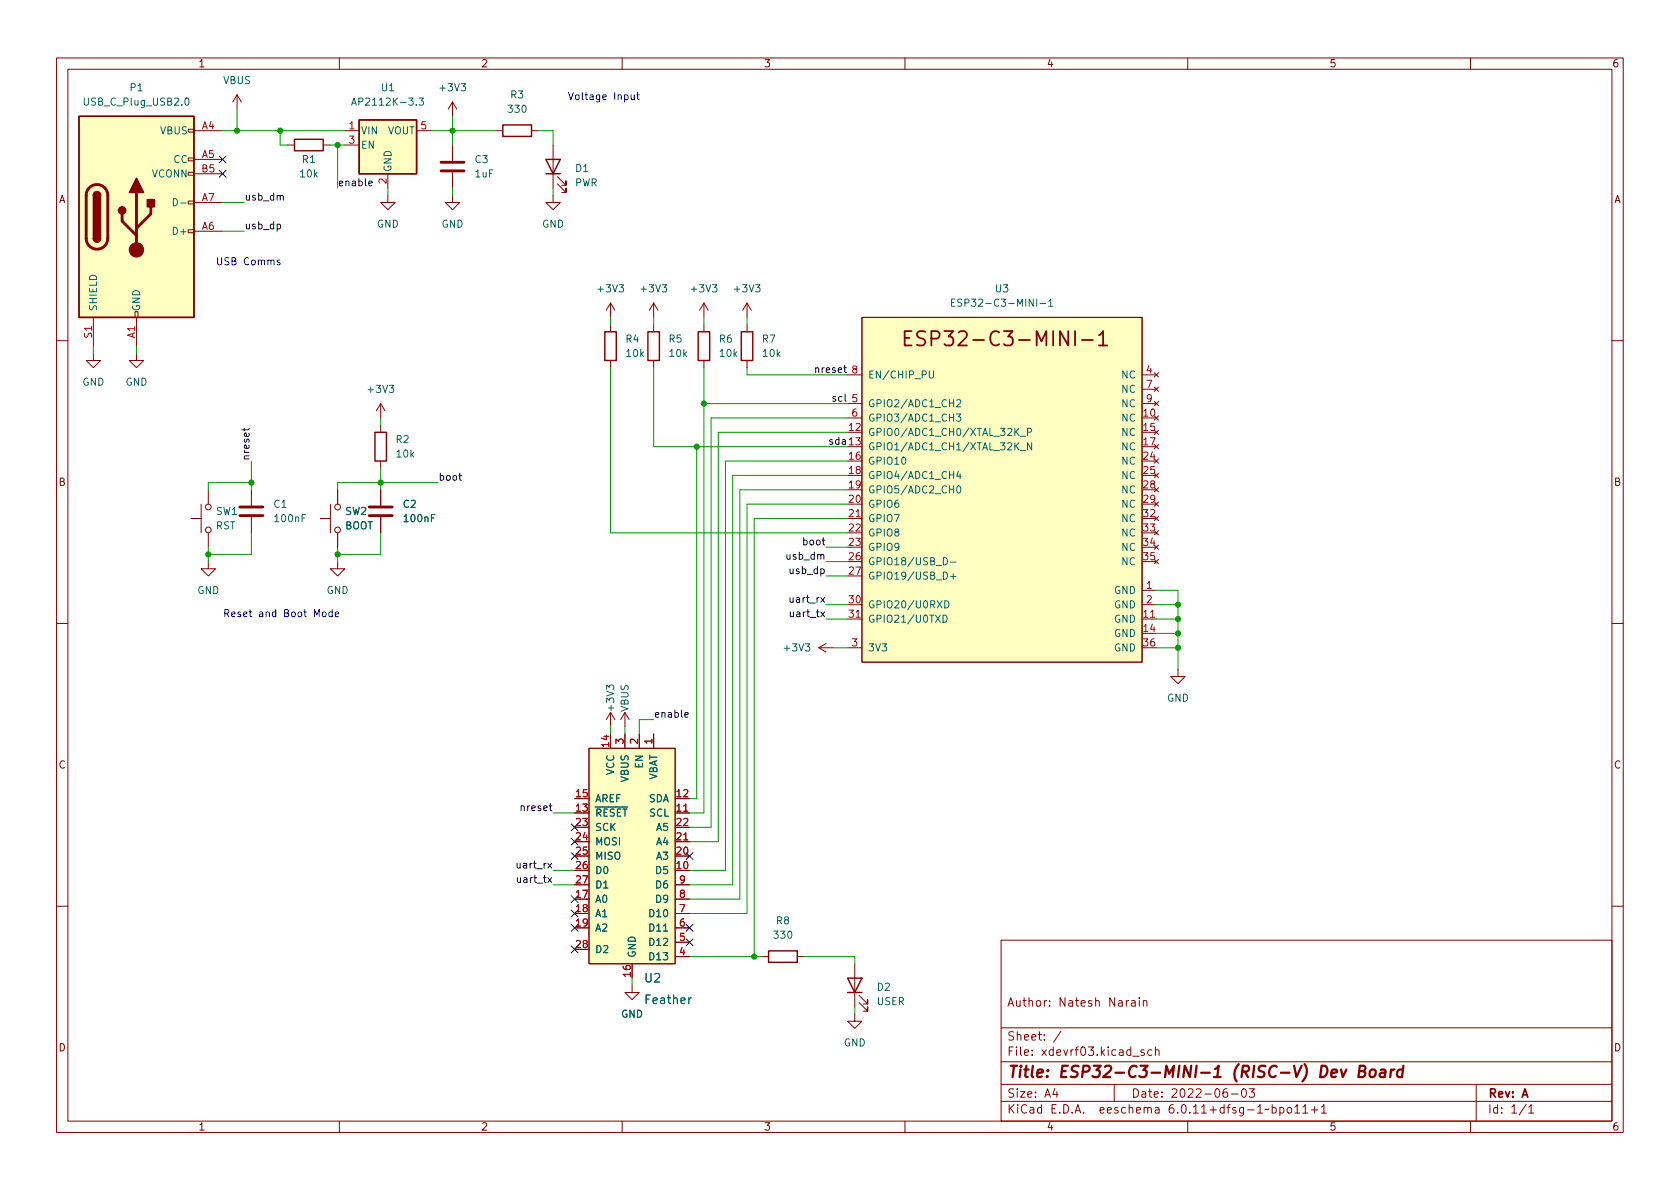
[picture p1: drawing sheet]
<svg xmlns="http://www.w3.org/2000/svg" width="297mm" height="210mm" viewBox="0 0 297 210" stroke-linecap="round" stroke-linejoin="round" font-family="sans-serif">
<g fill="none" stroke="#840000" stroke-width=".18">
<path d="M10 10.2h277v190.1h-277zM12 12.2h273v186.1h-273zM41.9 16.8l-.8 1.2M41.9 16.8v2.5M41.9 16.8l.8 1.2M60 10.2v2M80 18l-.8 1.3M80 18v2.6M80 18l.8 1.3M110 10.2v2M160 10.2v2M210 10.2v2"/>
<path d="M260 10.2v2M33.3 35.6h1v.5h-1zM33.3 30.5h1v.5h-1zM33.3 27.9h1v.5h-1zM33.3 22.9h1v.5h-1zM34.3 23.1h5.1M34.3 28.2h5.1M34.3 35.8h5.1M34.3 30.7h5.1M50.8 25.6h1.3M57.1 25.6h1.3M61 23.1h2.5"/>
<path d="M61 25.6h2.5M68.6 34.5v1.3h1.2l-1.2 1.3-1.3-1.3h1.3M68.6 30.7v2.6M73.7 23.1h2.5M80 34.5v1.3h1.3l-1.3 1.3-1.3-1.3h1.3M80 25.6v2.8M80 30.5v2.8M87.6 23.1h1.3M94 23.1h1.2M97.8 34.5v1.3h1.3l-1.3 1.3-1.3-1.3h1.3M97.8 25.6v7.7M98.6 32.5l1.5 1.5v-.7v.7h-.8"/>
<path d="M98.6 31.2l1.5 1.6v-.8v.8h-.8M16.5 56.1v5.1M23.9 55.1h.5v1h-.5zM24.1 56.1v5.1M33.3 40.6h1v.5h-1zM34.3 40.9h5.1M107.9 53.6v2.5M107.9 57.4v1.3M107.9 53.6l-.7 1.3M107.9 53.6l.8 1.3M115.6 53.6v2.5M115.6 57.4v1.3"/>
<path d="M115.6 53.6l-.8 1.3M115.6 53.6l.7 1.3M124.5 53.6l-.8 1.3M124.5 53.6v2.5M124.5 57.4v1.3M124.5 53.6l.7 1.3M132.1 53.6l-.8 1.3M132.1 53.6v2.5M132.1 57.4v1.3M132.1 53.6l.7 1.3M152.4 56.1h49.5v61h-49.5zM10 60.2h2"/>
<path d="M16.5 62.5v1.2h1.3l-1.3 1.3-1.3-1.3h1.3M24.1 62.5v1.2h1.3l-1.3 1.3-1.2-1.3h1.2M67.3 71.4v2.5M67.3 75.2v1.2M67.3 71.4l-.8 1.2M67.3 71.4l.8 1.2M107.9 63.7v1.3M115.6 63.7v1.3M124.5 63.7v1.3M132.1 63.7v1.3M149.9 73.9h2.5M149.9 76.4h2.5"/>
<path d="M149.9 79h2.5M149.9 66.3h2.5M149.9 71.4h2.5M201.9 73.9h2.6M201.9 76.4h2.6M201.9 79h2.6M201.9 66.3h2.6M201.9 71.4h2.6M201.9 68.8h2.6M204.1 73.5l.8 .8M204.1 76.1l.8 .7M204.1 78.6l.8 .8"/>
<path d="M204.1 65.9l.8 .8M204.1 68.4l.8 .8M204.1 71l.8 .7M204.9 73.5l-.8 .8M204.9 76.1l-.8 .7M204.9 78.6l-.8 .8M204.9 65.9l-.8 .8M204.9 68.4l-.8 .8M204.9 71l-.8 .7M285 60.2h2M33.8 91.7h1.8M35.6 89.1v5.1"/>
<path d="M36.8 99.3v1.3h1.3l-1.3 1.2-1.2-1.2h1.2M36.8 86.6v2.5M36.8 94.2v2.6M44.4 86.6v2.8M44.4 91.4v2.8M56.6 91.7h1.8M58.4 89.1v5.1M59.7 99.3v1.3h1.3l-1.3 1.2-1.3-1.2h1.3M59.7 86.6v2.5M59.7 94.2v2.6M67.3 81.5v1.3M67.3 86.6v2.8"/>
<path d="M67.3 91.4v2.8M149.9 91.7h2.5M149.9 81.5h2.5M149.9 84.1h2.5M149.9 86.6h2.5M149.9 89.1h2.5M149.9 94.2h2.5M149.9 96.8h2.5M149.9 99.3h2.5M201.9 91.7h2.6M201.9 81.5h2.6M201.9 84.1h2.6"/>
<path d="M201.9 86.6h2.6M201.9 89.1h2.6M201.9 94.2h2.6M201.9 96.8h2.6M201.9 99.3h2.6M204.1 81.1l.8 .8M204.1 83.7l.8 .7M204.1 86.2l.8 .8M204.1 88.8l.8 .7M204.1 91.3l.8 .8M204.1 93.8l.8 .8M204.1 96.4l.8 .7"/>
<path d="M204.1 98.9l.8 .8M204.9 81.1l-.8 .8M204.9 83.7l-.8 .7M204.9 86.2l-.8 .8M204.9 88.8l-.8 .7M204.9 91.3l-.8 .8M204.9 93.8l-.8 .8M204.9 96.4l-.8 .7M204.9 98.9l-.8 .8M10 110.2h2M144.8 114.5h2.5M144.8 114.5l1.2 .8"/>
<path d="M146 113.8l-1.2 .7M149.9 109.5h2.5M149.9 106.9h2.5M149.9 101.8h2.5M149.9 114.5h2.5M201.9 104.4h2.6M201.9 109.5h2.6M201.9 112h2.6M201.9 106.9h2.6M201.9 114.5h2.6M208.3 118.4v1.2h1.2l-1.2 1.3-1.3-1.3h1.3M285 110.2h2"/>
<path d="M104.1 132.3h15.3v38.1h-15.3zM107.9 126l-.7 1.2M107.9 126v2.5M107.9 129.8v2.5M107.9 126l.8 1.2M110.5 126l-.8 1.2M110.5 126v2.5M110.5 129.8v2.5M110.5 126l.8 1.2M113 129.8v2.5M115.6 129.8v2.5M101.6 153.9h2.5"/>
<path d="M101.6 143.8h2.5M101.6 141.2h2.5M101.6 159h2.5M101.6 151.4h2.5M101.6 148.8h2.5M101.6 146.3h2.5M101.6 156.5h2.5M119.4 153.9h2.5M119.4 143.8h2.5M119.4 141.2h2.5M119.4 159h2.5M119.4 151.4h2.5"/>
<path d="M119.4 148.8h2.5M119.4 146.3h2.5M119.4 156.5h2.5M10 160.2h2M101.6 161.5h2.5M101.6 164.1h2.5M101.6 167.9h2.5M111.8 174.2v1.3h1.2l-1.2 1.3-1.3-1.3h1.3M111.8 170.4v2.6M119.4 169.2h2.5M119.4 161.5h2.5M119.4 164.1h2.5"/>
<path d="M119.4 166.6h2.5M134.6 169.2h1.3M141 169.2h1.2M151.1 179.3v1.3h1.3l-1.3 1.3-1.2-1.3h1.2M151.1 170.4v7.6M151.9 177.3l1.5 1.5v-.8v.8h-.7M151.9 176l1.5 1.5v-.7v.7h-.7M177 166.3h108v32h-108zM185.6 177.8v.1M185.6 177v.1M285 160.2h2M60 198.3v2"/>
<path d="M110 198.3v2M160 198.3v2M177 194.8h108M177 191.8h108M177 187.8h108M177 181.8h108M182.5 186.5v.1M182.5 185.7v.1M184.6 183.8v.1M184.6 183v.1M187.6 182.4l-1.3 1.9M197 191.8v3"/>
<path d="M203.6 185.7l-.4-.1-.3 .3v.4l.2 .3h.5M204.3 195.9h.6v.9M204.3 185.8l.2-.2 .4 .1v.9M204.3 185.1v1.5M204.9 196.2l-.5 .1a.29 .29 0 0 0-.2 .2 .29 .29 0 0 0 .2 .3h.5M210 198.3v2M217.7 193.5h1.2M219.7 192.6l.2-.1a.81 .81 0 0 1 .5 .7 .81 .81 0 0 1-.3 .8h-.1a.81 .81 0 0 1-.6-.6 .81 .81 0 0 1 .3-.8zM220.9 192.5h.9l-.5 .6 .4 .1v.7l-.2 .1h-.4l-.2-.1M228.9 196.8h.9M230.4 195.8l.4-.5v1.5M230.4 196.8h.8"/>
<path d="M231.9 196.3h1.1M232.4 195.7v1.1M233.6 195.8l.5-.5v1.5M233.6 196.8h.9M260 198.3v2M261 191.8v6.5M270.3 195.8l.4-.5v1.5M270.3 196.8h.9"/>
<circle cx="36.8" cy="93.7" r=".51"/>
<circle cx="36.8" cy="89.7" r=".51"/>
<circle cx="59.7" cy="93.7" r=".51"/>
<circle cx="59.7" cy="89.7" r=".51"/>
</g>
<path d="M210.6 188.5l-.2 2-.9-2-.3 2M211.6 188.5l-.3 2M212.4 189.7h1.5M214.7 190.5h1.1M214.8 189l.7-.5-.3 2M230.7 188.2a2.32 2.32 0 0 1-.4 3" fill="none" stroke="#840000" stroke-width=".4"/>
<path d="M15.8 33.2a1.91 1.91 0 0 1 2.1-.4 1.91 1.91 0 0 1 1.1 1.7v7.7a1.91 1.91 0 0 1-1.9 1.9 1.91 1.91 0 0 1-1.9-1.9v-7.8l.2-.7zM21.6 37.8v1.3l2.5 2.6M24.1 34v10.2M26.7 36.6v1.2l-2.6 2.6M78 30.2h4M78 28.7h4M42.4 91.2h4.1M42.4 89.7h4.1M65.3 91.2h4M65.3 89.7h4" fill="none" stroke="#840000" stroke-width=".51"/>
<g fill="none" stroke="#006464" stroke-width=".18">
<path d="M32.8 17.5l.2-.2a.68 .68 0 0 1 .4 .7 .68 .68 0 0 1-.4 .6l-.2-.1-.1-.4zM72.3 17.3h.8l-.5 .5 .4 .1v.6l-.2 .1-.5-.1M73.6 18.5v.1M74.1 17.3h.8l-.5 .5 .4 .1v.6l-.2 .1-.5-.1M81.5 14.8h.8l-.4 .5 .3 .1v.5l-.1 .2-.6-.2M30.7 35.1a.64 .64 0 0 1 .7 .6 .64 .64 0 0 1-.7 .7zM31.9 35.9h1M109.5 50.4h.7l-.4 .4 .4 .2v.5l-.2 .1-.5-.1M117.1 50.4h.8l-.5 .4 .4 .2v.5l-.2 .1-.5-.1M126 50.4h.8l-.5 .4 .4 .2v.5l-.2 .1-.5-.1M133.6 50.4h.8l-.4 .4 .3 .2v.5l-.2 .1-.5-.1M182.7 52.9v1.3l-.7-1.3v1.3"/>
<path d="M183.3 52.9v1.3M183.9 53.7h1M185.4 53.3l.4-.4v1.3M185.4 54.2h.7M68.8 68.1h.8l-.4 .5 .3 .1v.6l-.1 .1-.6-.1M164.3 65.6v1l.3 .3 .3-.1 .1-.2v-1M169.1 73.2h.8l-.4 .5 .3 .1v.6l-.2 .1-.5-.1M169.2 70.8l.4-.1 .3 .3-.8 .9h.8M180.4 77.1h1M180.4 79.7h1M181.7 76.4h.6l.1-.2-.1-.3-.6-.1v1.2M182.4 78.3v1.3l-.7-1.3v1.3"/>
<path d="M54 91h-.6v1.3M76.9 91h-.6v1.3M166.8 98.6a.64 .64 0 0 1 .7 .6 .64 .64 0 0 1-.7 .7zM168.1 99.4h.9M169.3 86l.2-.1a.68 .68 0 0 1 .4 .6 .68 .68 0 0 1-.4 .7l-.2-.1-.1-.4zM169.5 83.3l-.3 .9h.7M169.8 83.8v.8M142.4 113.9h.8l-.4 .4 .3 .2v.5l-.2 .1-.5-.1M166.7 108.8a.64 .64 0 0 1 .8 .6 .64 .64 0 0 1-.8 .6zM167 106.2a.64 .64 0 0 1 .8 .7 .64 .64 0 0 1-.8 .6zM168.1 101.9h.9M168.6 101.5v.9"/>
<path d="M107.3 121.9v-.8l.4 .5 .2-.4h.5l.1 .2-.1 .5M110 142.7h1M117.3 164.7h.7M122.2 176.5h-.3l-.1 .2"/>
</g>
<g fill="#ffffc2" stroke="#ffffc2" stroke-width=".18">
<path d="M14 20.6h20.3v35.5h-20.3z"/>
<path d="M152.4 56.1h49.5v61h-49.5z"/>
<path d="M63.5 21.2h10.2v9.5h-10.2z"/>
<path d="M104.1 132.3h15.3v38.1h-15.3z"/>
</g>
<g fill="none" stroke="#840000" stroke-width=".25">
<path d="M14 20.6h20.3v35.5h-20.3zM16.5 34.5a.64 .64 0 0 1 .6-.6 .64 .64 0 0 1 .7 .6M52.1 24.6h5v2.1h-5zM63.5 21.2h10.2v9.5h-10.2zM88.9 22.1h5.1v2h-5.1zM96.5 28.2h2.6l-1.3 2.5zM96.5 30.7h2.6M16.5 42.2a.64 .64 0 0 0 .6 .6 .64 .64 0 0 0 .7-.6M106.9 58.7h2.1v5h-2.1zM114.6 58.7h2v5h-2zM123.4 58.7h2.1v5h-2.1zM131.1 58.7h2v5h-2z"/>
<path d="M66.3 76.4h2v5.1h-2zM135.9 168.1h5.1v2.1h-5.1zM149.9 173h2.5l-1.3 2.5zM149.9 175.5h2.5"/>
</g>
<g fill="#840000" stroke="#840000" stroke-width=".25">
<path d="M16.5 42.2h1.3a.64 .64 0 0 1-.7 .6 .64 .64 0 0 1-.6-.6z"/>
<path d="M16.5 34.5h1.3v7.7h-1.3z"/>
<path d="M16.7 34.1a.64 .64 0 0 1 .7-.1 .64 .64 0 0 1 .4 .5h-1.3z"/>
<path d="M24.1 31.5l1.3 2.5h-2.5z"/>
<path d="M26 35.3h1.3v1.3h-1.3z"/>
<circle cx="21.6" cy="37.2" r=".63"/>
</g>
<circle cx="24.1" cy="44.2" r="1.27" fill="#840000" stroke="#840000" stroke-width=".18"/>
<path d="M188.9 58.5v2.6l-1.5-2.6v2.6M190.1 58.5v2.6M194.3 59.3l.7-.8v2.6M191.3 60.1h1.9M194.3 61.1h1.5" fill="none" stroke="#840000" stroke-width=".32"/>
<path d="M151.4 91.4h.7M151.4 109.2h.7M203.4 109.2h.8M120.9 143.4h.7M120.9 148.5h.7" fill="none" stroke="#a90000" stroke-width=".18"/>
<g fill="none" stroke="#0f0f0f" stroke-width=".18">
<path d="M49 39.7l.4-.1 .2 .3-.1 .5h-.5M49.5 34.7l.2-.1h.3l.1 .8M65.2 32.4l.6-.1v-.2l-.4-.1-.2 .2 .1 .6h.5M43.2 75.7v.5M44 75.7l-.1 .3h-1.1M149.2 65h.5M149.4 64.6v1.1l.3 .2M149.4 69.7v1.1l.2 .2M81.1 84.1h.5M81.3 83.7v1l.3 .2M145.1 98.2l.2-.1h.3l.1 .8M145.4 95.5h.5"/>
<path d="M145.6 95.1v1.1l.3 .2M145.1 100.7l.4-.1 .2 .2-.1 .6h-.5M145.1 105.7l.7 .8M145.1 108.2l.7 .9M145.8 105.7l-.7 .8M145.8 108.2l-.7 .9M121.1 126.4l.6-.1-.1-.2-.3-.1-.2 .2v.6h.5M96.9 155.2l.6 .8M96.9 152.7l.6 .8M97.1 142.5h.5M97.3 142.1v1.1l.3 .1M97.5 155.2l-.6 .8"/>
<path d="M97.5 152.7l-.6 .8"/>
</g>
<path d="M106.6 17.2l.6-.1-.1-.3h-.3l-.2 .2v.6h.5M112.6 16.8h.4M112.7 16.3v1.1l.3 .2" fill="none" stroke="#0000c2" stroke-width=".18"/>
<g fill="none" stroke="#009600" stroke-width=".18">
<path d="M41.9 19.3v3.8M39.4 23.1h21.6M39.4 35.8h3.8M49.5 23.1v2.5h1.3M58.4 25.6h2.6M59.7 25.6v7.7M68.6 33.3v1.2M76.2 23.1h11.4M80 20.6v5M80 33.3v1.2M95.2 23.1h2.6v2.5M97.8 33.3v1.2"/>
<path d="M39.4 40.9h3.8M107.9 56.1v1.3M115.6 56.1v1.3M124.5 56.1v1.3M132.1 56.1v1.3M16.5 61.2v1.3M24.1 61.2v1.3M67.3 73.9v1.3M107.9 65v29.2h42M115.6 65v14h34.3M123.2 79v62.2h-1.3M124.5 65v78.8h-2.6"/>
<path d="M124.5 71.4h25.4M132.1 65v1.3h17.8M149.9 76.4h-22.9v72.4h-5.1M149.9 73.9h-24.2v72.4h-3.8M36.8 96.8v2.5M44.4 94.2v3.8h-7.6M44.4 85.3h-7.6v1.3M44.4 81.5v5.1M59.7 96.8v2.5M67.3 82.8v3.8M67.3 94.2v3.8h-7.6M77.5 85.3h-17.8v1.3"/>
<path d="M146 99.3h3.9M146 96.8h3.9M149.9 89.1h-17.8v72.4h-10.2M149.9 81.5h-21.6v72.4h-6.4M149.9 84.1h-20.4v72.4h-7.6M149.9 86.6h-19.1v72.4h-8.9M149.9 91.7h-16.6v77.5M146 109.5h3.9M146 101.8h3.9M146 106.9h3.9M147.3 114.5h2.6M204.5 104.4h3.8v14"/>
<path d="M204.5 109.5h3.8M204.5 106.9h3.8M204.5 114.5h3.8M204.5 112h3.8M107.9 128.5v1.3M110.5 128.5v1.3M115.6 127.2h-2.6v2.6M97.8 153.9h3.8M97.8 143.8h3.8M97.8 156.5h3.8M111.8 173v1.2M121.9 169.2h12.7"/>
<path d="M142.2 169.2h8.9v1.2M151.1 178v1.3"/>
</g>
<g fill="none" stroke="#000084" stroke-width=".18">
<path d="M38.8 27.6l1.2 1.2M38.8 30.1l1.2 1.2M40 27.6l-1.2 1.2M40 30.1l-1.2 1.2M101 158.4l1.2 1.2M101 148.2l1.2 1.2M101 145.7l1.2 1.2M101 150.8l1.2 1.2M102.2 158.4l-1.2 1.2M102.2 148.2l-1.2 1.2M102.2 145.7l-1.2 1.2M102.2 150.8l-1.2 1.2"/>
<path d="M121.3 150.8l1.2 1.2M122.5 150.8l-1.2 1.2M101 160.9l1.2 1.2M101 163.5l1.2 1.2M101 167.3l1.2 1.2M102.2 160.9l-1.2 1.2M102.2 163.5l-1.2 1.2M102.2 167.3l-1.2 1.2M121.3 163.5l1.2 1.2M121.3 166l1.2 1.2M122.5 163.5l-1.2 1.2M122.5 166l-1.2 1.2"/>
</g>
<g fill="#009600" stroke="#009600" stroke-width=".18">
<circle cx="133.3" cy="169.2" r=".46"/>
<circle cx="44.4" cy="85.3" r=".46"/>
<circle cx="36.8" cy="98" r=".46"/>
<circle cx="123.2" cy="79" r=".46"/>
<circle cx="67.3" cy="85.3" r=".46"/>
<circle cx="59.7" cy="98" r=".46"/>
<circle cx="124.5" cy="71.4" r=".46"/>
<circle cx="208.3" cy="112" r=".46"/>
<circle cx="208.3" cy="114.5" r=".46"/>
<circle cx="208.3" cy="109.5" r=".46"/>
<circle cx="208.3" cy="106.9" r=".46"/>
<circle cx="41.9" cy="23.1" r=".46"/>
<circle cx="49.5" cy="23.1" r=".46"/>
<circle cx="59.7" cy="25.6" r=".46"/>
<circle cx="80" cy="23.1" r=".46"/>
</g>
<text font-size="3.5" fill="#840000" x="159.2" y="62">ESP32-C3-MINI-1</text>
<g font-size="2.8" fill="#840000">
<text x="178" y="191.2">Title:</text>
<text x="187.3" y="191.2">ESP32-C3-MINI-1</text>
<text x="218.2" y="191.2">(RISC-V)</text>
<text x="233.9" y="191.2">Dev Board</text>
</g>
<g font-size="2.1" fill="#006464">
<text x="113.8" y="174.2">U2</text>
<text x="113.8" y="178">Feather</text>
</g>
<g font-size="2.1" fill="#840000">
<text x="178" y="178.5">Author:</text>
<text x="187.2" y="178.5">Natesh</text>
<text x="196.1" y="178.5">Narain</text>
<text x="178" y="184.5">Sheet:</text>
<text x="178" y="187.2">File:</text>
<text x="184.4" y="187.2">xdevrf03.kicad_sch</text>
<text x="178" y="197.4">KiCad</text>
<text x="178" y="194.6">Size:</text>
<text x="184.7" y="194.6">A4</text>
<text x="185.7" y="197.4">E.D.A.</text>
<text x="194.6" y="197.4">eeschema</text>
<text x="200" y="194.6">Date:</text>
<text x="207" y="197.4">6.0.11+dfsg-1~bpo11+1</text>
<text x="207" y="194.6">2022-06-03</text>
<text x="263" y="194.6">Rev:</text>
<text x="263" y="197.4">Id:</text>
<text x="267.1" y="197.4">1/1</text>
<text x="269.1" y="194.6">A</text>
</g>
<g font-size="1.8" fill="#006464">
<text x="22.8" y="16.5">P1</text>
<text x="39.4" y="15.2">VBUS</text>
<text x="67.2" y="16.5">U1</text>
<text x="77.4" y="16.5">+3V3</text>
<text x="90.1" y="17.8">R3</text>
<text x="14.5" y="19.1">USB_C_Plug_USB2.0</text>
<text x="62" y="19.1">AP2112K-3.3</text>
<text x="89.5" y="20.3">330</text>
<text x="28.2" y="24.1">VBUS</text>
<text x="30.6" y="29.2">CC</text>
<text x="53.3" y="29.2">R1</text>
<text x="63.8" y="24.1">VIN</text>
<text x="63.8" y="26.7">EN</text>
<text x="68.5" y="24.1">VOUT</text>
<text x="83.8" y="29.2">C3</text>
<text x="26.8" y="31.8">VCONN</text>
<text x="52.8" y="31.8">10k</text>
<text x="69.6" y="30.5" transform="rotate(-90 69.6 30.5)">GND</text>
<text x="83.8" y="31.8">1uF</text>
<text x="101.6" y="30.8">D1</text>
<text x="101.6" y="33.3">PWR</text>
<text x="30.3" y="41.9">D+</text>
<text x="66.6" y="40.6">GND</text>
<text x="78" y="40.6">GND</text>
<text x="95.8" y="40.6">GND</text>
<text x="105.3" y="52.1">+3V3</text>
<text x="113" y="52.1">+3V3</text>
<text x="121.8" y="52.1">+3V3</text>
<text x="129.5" y="52.1">+3V3</text>
<text x="175.8" y="52.1">U3</text>
<text x="17.5" y="55.1" transform="rotate(-90 17.5 55.1)">SHIELD</text>
<text x="25.2" y="55.1" transform="rotate(-90 25.2 55.1)">GND</text>
<text x="167.9" y="54.6">ESP32-C3-MINI-1</text>
<text x="110.5" y="61">R4</text>
<text x="110.5" y="63.5">10k</text>
<text x="118.1" y="61">R5</text>
<text x="118.1" y="63.5">10k</text>
<text x="127" y="61">R6</text>
<text x="127" y="63.5">10k</text>
<text x="134.6" y="61">R7</text>
<text x="134.6" y="63.5">10k</text>
<text x="14.5" y="68.6">GND</text>
<text x="22.1" y="68.6">GND</text>
<text x="64.7" y="69.9">+3V3</text>
<text x="153.4" y="67.3">EN/CHIP_PU</text>
<text x="198.2" y="67.3">NC</text>
<text x="198.2" y="69.9">NC</text>
<text x="153.4" y="77.5">GPIO0/ADC1_CH0/XTAL_32K_P</text>
<text x="153.4" y="72.4">GPIO2/ADC1_CH2</text>
<text x="153.4" y="74.9">GPIO3/ADC1_CH3</text>
<text x="198.2" y="74.9">NC</text>
<text x="198.2" y="77.5">NC</text>
<text x="198.2" y="72.4">NC</text>
<text x="69.9" y="78.7">R2</text>
<text x="69.9" y="81.3">10k</text>
<text x="153.4" y="80">GPIO1/ADC1_CH1/XTAL_32K_N</text>
<text x="153.4" y="82.6">GPIO10</text>
<text x="198.2" y="80">NC</text>
<text x="198.2" y="82.6">NC</text>
<text x="153.4" y="85.1">GPIO4/ADC1_CH4</text>
<text x="153.4" y="87.6">GPIO5/ADC2_CH0</text>
<text x="198.2" y="85.1">NC</text>
<text x="198.2" y="87.6">NC</text>
<text x="38.1" y="91.4">SW1</text>
<text x="38.1" y="94">RST</text>
<text x="48.3" y="90.2">C1</text>
<text x="48.3" y="92.7">100nF</text>
<text x="61" y="91.4">SW2</text>
<text x="61" y="94">BOOT</text>
<text x="71.1" y="90.2">C2</text>
<text x="71.1" y="92.7">100nF</text>
<text x="153.4" y="90.2">GPIO6</text>
<text x="153.4" y="92.7">GPIO7</text>
<text x="153.4" y="95.3">GPIO8</text>
<text x="198.2" y="90.2">NC</text>
<text x="198.2" y="92.7">NC</text>
<text x="198.2" y="95.3">NC</text>
<text x="153.4" y="97.8">GPIO9</text>
<text x="153.4" y="100.3">GPIO18/USB_D-</text>
<text x="198.2" y="97.8">NC</text>
<text x="198.2" y="100.3">NC</text>
<text x="34.8" y="105.4">GND</text>
<text x="57.7" y="105.4">GND</text>
<text x="153.4" y="102.9">GPIO19/USB_D+</text>
<text x="153.4" y="108">GPIO20/U0RXD</text>
<text x="196.9" y="105.4">GND</text>
<text x="196.9" y="108">GND</text>
<text x="153.4" y="110.5">GPIO21/U0TXD</text>
<text x="196.9" y="110.5">GND</text>
<text x="196.9" y="113">GND</text>
<text x="138.3" y="115.6">+3V3</text>
<text x="153.4" y="115.6">3V3</text>
<text x="196.9" y="115.6">GND</text>
<text x="111.5" y="126" transform="rotate(-90 111.5 126)">VBUS</text>
<text x="206.3" y="124.5">GND</text>
<text x="109" y="126.1" transform="rotate(-90 109 126.1)">+3V3</text>
<text x="109" y="137.1" transform="rotate(-90 109 137.1)">VCC</text>
<text x="114.1" y="136" transform="rotate(-90 114.1 136)">EN</text>
<text x="116.6" y="137.9" transform="rotate(-90 116.6 137.9)">VBAT</text>
<text x="105.2" y="142.2">AREF</text>
<text x="111.5" y="138.4" transform="rotate(-90 111.5 138.4)">VBUS</text>
<text x="114.6" y="142.2">SDA</text>
<text x="105.2" y="144.8">~{RESET}</text>
<text x="105.2" y="147.3">SCK</text>
<text x="105.2" y="149.9">MOSI</text>
<text x="114.7" y="144.8">SCL</text>
<text x="115.9" y="149.9">A4</text>
<text x="115.9" y="147.3">A5</text>
<text x="105.2" y="152.4">MISO</text>
<text x="105.2" y="154.9">D0</text>
<text x="115.7" y="154.9">D5</text>
<text x="115.9" y="152.4">A3</text>
<text x="105.2" y="160">A0</text>
<text x="105.2" y="157.5">D1</text>
<text x="115.7" y="160">D9</text>
<text x="115.7" y="157.5">D6</text>
<text x="105.2" y="162.6">A1</text>
<text x="105.2" y="165.1">A2</text>
<text x="114.5" y="167.6">D12</text>
<text x="114.5" y="165.1">D11</text>
<text x="114.5" y="162.6">D10</text>
<text x="136.5" y="166.4">330</text>
<text x="137.1" y="163.8">R8</text>
<text x="105.2" y="168.9">D2</text>
<text x="112.8" y="169.4" transform="rotate(-90 112.8 169.4)">GND</text>
<text x="114.5" y="170.2">D13</text>
<text x="154.9" y="175.6">D2</text>
<text x="154.9" y="178.1">USER</text>
<text x="109.7" y="180.3">GND</text>
<text x="149.1" y="185.4">GND</text>
</g>
<g font-size="1.8" fill="#840000">
<text x="35" y="12.3">1</text>
<text x="85" y="12.3">2</text>
<text x="135" y="12.3">3</text>
<text x="185" y="12.3">4</text>
<text x="235" y="12.3">5</text>
<text x="285" y="12.3">6</text>
<text x="10.4" y="36.3">A</text>
<text x="285.4" y="36.3">A</text>
<text x="10.3" y="86.3">B</text>
<text x="285.3" y="86.3">B</text>
<text x="10.3" y="136.3">C</text>
<text x="285.3" y="136.3">C</text>
<text x="10.3" y="186.3">D</text>
<text x="285.3" y="186.3">D</text>
<text x="35" y="200.3">1</text>
<text x="85" y="200.3">2</text>
<text x="135" y="200.3">3</text>
<text x="185" y="200.3">4</text>
<text x="235" y="200.3">5</text>
<text x="285" y="200.3">6</text>
</g>
<g font-size="1.8" fill="#0000c2">
<text x="100.3" y="17.7">Voltage</text>
<text x="108.5" y="17.7">Input</text>
<text x="38.1" y="46.9">USB</text>
<text x="43" y="46.9">Comms</text>
<text x="39.4" y="109.1">Reset</text>
<text x="45.7" y="109.1">and</text>
<text x="50.3" y="109.1">Boot</text>
<text x="55.7" y="109.1">Mode</text>
</g>
<g font-size="1.8" fill="#a90000">
<text x="35.6" y="22.9">A4</text>
<text x="61.5" y="22.9">1</text>
<text x="74.2" y="22.9">5</text>
<text x="35.6" y="27.9">A5</text>
<text x="61.5" y="25.4">3</text>
<text x="35.5" y="30.5">B5</text>
<text x="35.6" y="35.6">A7</text>
<text x="68.3" y="32.7" transform="rotate(-90 68.3 32.7)">2</text>
<text x="35.6" y="40.6">A6</text>
<text x="16.3" y="60" transform="rotate(-90 16.3 60)">S1</text>
<text x="23.9" y="59.9" transform="rotate(-90 23.9 59.9)">A1</text>
<text x="150.4" y="71.1">5</text>
<text x="150.4" y="66">8</text>
<text x="202.5" y="66">4</text>
<text x="202.5" y="68.6">7</text>
<text x="202.5" y="71.1">9</text>
<text x="149.8" y="76.2">12</text>
<text x="150.4" y="73.7">6</text>
<text x="201.9" y="73.7">10</text>
<text x="201.9" y="76.2">15</text>
<text x="149.8" y="81.3">16</text>
<text x="149.8" y="83.8">18</text>
<text x="201.9" y="78.7">17</text>
<text x="201.9" y="81.3">24</text>
<text x="201.9" y="83.8">25</text>
<text x="149.8" y="86.4">19</text>
<text x="149.8" y="88.9">20</text>
<text x="201.9" y="86.4">28</text>
<text x="201.9" y="88.9">29</text>
<text x="149.8" y="91.4">21</text>
<text x="149.8" y="94">22</text>
<text x="201.9" y="91.4">32</text>
<text x="201.9" y="94">33</text>
<text x="149.8" y="96.5">23</text>
<text x="149.8" y="99.1">26</text>
<text x="149.8" y="101.6">27</text>
<text x="201.9" y="96.5">34</text>
<text x="201.9" y="99.1">35</text>
<text x="149.8" y="106.7">30</text>
<text x="202.5" y="104.1">1</text>
<text x="202.5" y="106.7">2</text>
<text x="149.8" y="109.2">31</text>
<text x="201.9" y="109.2">11</text>
<text x="201.9" y="111.8">14</text>
<text x="150.4" y="114.3">3</text>
<text x="201.9" y="114.3">36</text>
<text x="110.2" y="131.7" transform="rotate(-90 110.2 131.7)">3</text>
<text x="112.8" y="131.7" transform="rotate(-90 112.8 131.7)">2</text>
<text x="115.3" y="131.7" transform="rotate(-90 115.3 131.7)">1</text>
<text x="107.7" y="132.3" transform="rotate(-90 107.7 132.3)">14</text>
<text x="101.6" y="143.5">13</text>
<text x="101.6" y="141">15</text>
<text x="119.4" y="143.5">11</text>
<text x="119.4" y="141">12</text>
<text x="101.6" y="146">23</text>
<text x="101.6" y="148.6">24</text>
<text x="119.4" y="148.6">21</text>
<text x="119.4" y="146">22</text>
<text x="101.6" y="151.1">25</text>
<text x="101.6" y="153.7">26</text>
<text x="119.4" y="153.7">10</text>
<text x="119.4" y="151.1">20</text>
<text x="101.6" y="158.7">17</text>
<text x="101.6" y="161.3">18</text>
<text x="101.6" y="156.2">27</text>
<text x="120" y="161.3">7</text>
<text x="120" y="158.7">8</text>
<text x="120" y="156.2">9</text>
<text x="101.6" y="163.8">19</text>
<text x="101.6" y="167.6">28</text>
<text x="120" y="166.4">5</text>
<text x="120" y="163.8">6</text>
<text x="111.5" y="173" transform="rotate(-90 111.5 173)">16</text>
<text x="120" y="168.9">4</text>
</g>
<g font-size="1.8" fill="#0f0f0f">
<text x="43.2" y="35.5">usb_dm</text>
<text x="59.7" y="32.9">enable</text>
<text x="43.2" y="40.5">usb_dp</text>
<text x="143.8" y="65.9">nreset</text>
<text x="146.9" y="71">scl</text>
<text x="44.1" y="81.5" transform="rotate(-90 44.1 81.5)">nreset</text>
<text x="146.4" y="78.6">sda 13</text>
<text x="77.5" y="85">boot</text>
<text x="138.8" y="99">usb_dm</text>
<text x="139.3" y="101.5">usb_dp</text>
<text x="141.7" y="96.4">boot</text>
<text x="139.3" y="106.6">uart_rx</text>
<text x="139.4" y="109.1">uart_tx</text>
<text x="115.6" y="126.9">enable</text>
<text x="91.8" y="143.4">nreset</text>
<text x="91" y="153.6">uart_rx</text>
<text x="91.1" y="156.1">uart_tx</text>
</g>
</svg>
